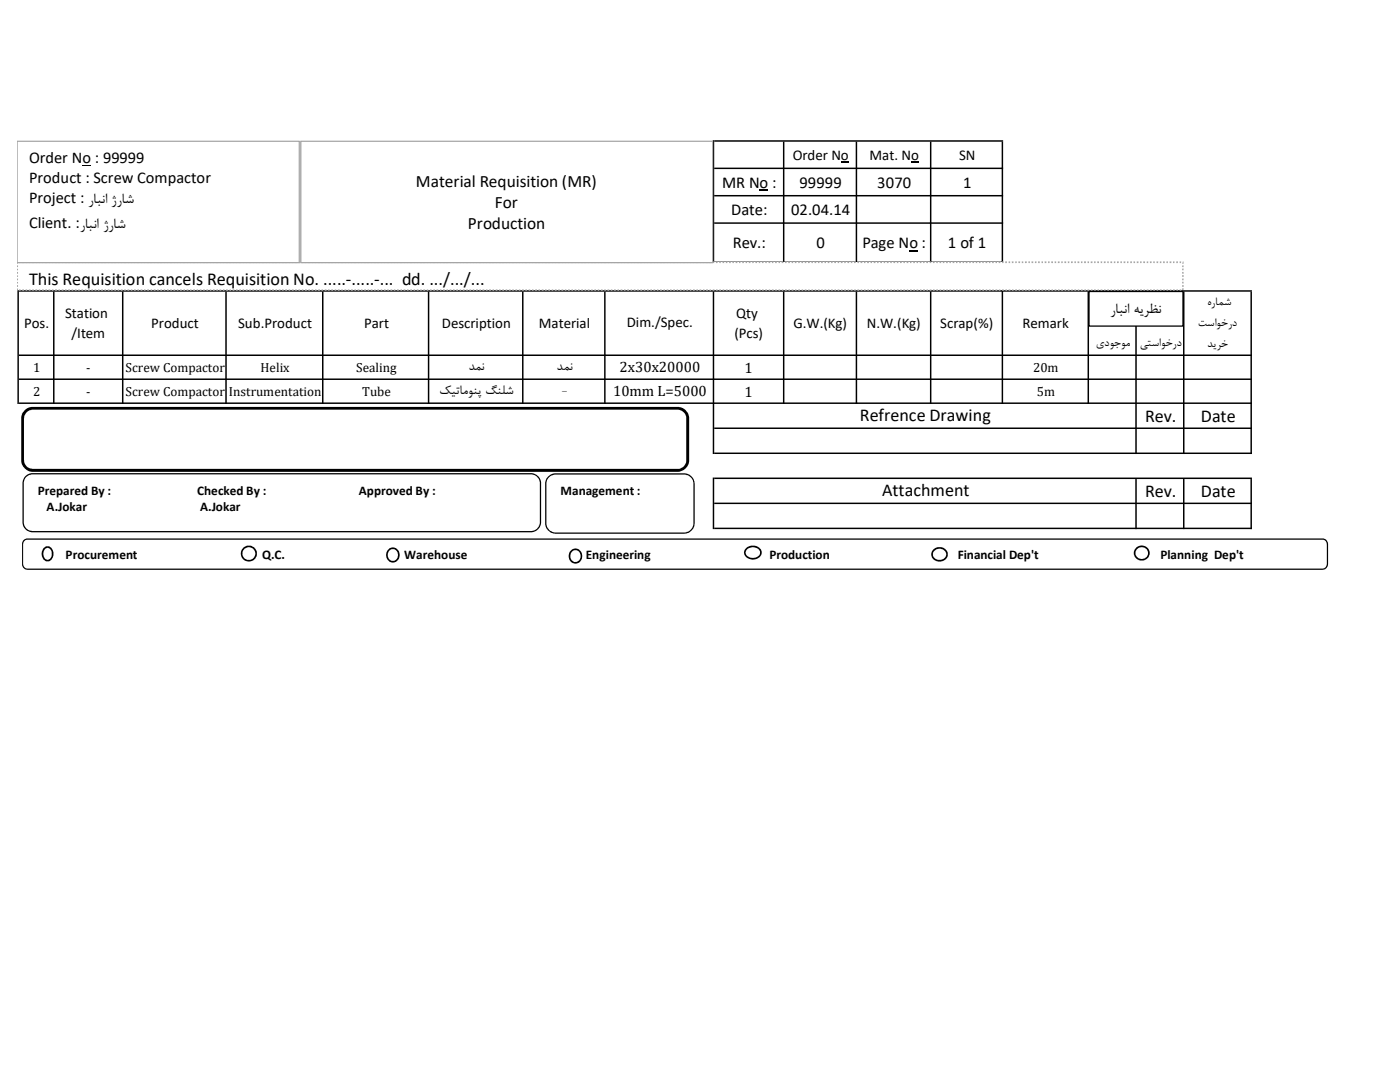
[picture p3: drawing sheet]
<svg xmlns="http://www.w3.org/2000/svg" width="279mm" height="216mm" viewBox="0 0 279 216" stroke-linecap="round" stroke-linejoin="round" font-family="sans-serif">
<path d="M151.6 37.8h1.7v.2h-1.7zM167.8 32.2h1.6v.2h-1.6zM181.8 32.2h1.6v.2h-1.6zM181.4 49.9h1.8v.2h-1.8z" fill="#000"/>
<g fill="#000">
<path d="M142.2 28h.3v24.5h-.3zM156.3 28.3h.2v24.2h-.2zM170.8 28.3h.3v24.2h-.3zM185.6 28.3h.3v24.2h-.3zM142.2 58.2h.3v32.4h-.3zM226.6 58.2h.3v32.4h-.3zM236.1 58.2h.3v32.4h-.3zM249.6 58.2h.3v32.4h-.3zM142.2 95.3h.3v10.3h-.3zM156.3 58.2h.2v22.4h-.2zM170.8 58.2h.3v22.4h-.3zM185.6 58.2h.3v22.4h-.3zM199.9 28.3h.3v52.3h-.3zM3.5 57.9h.3v22.7h-.3zM10.6 58.2h.3v22.4h-.3zM24.3 58.2h.3v22.4h-.3zM45 58.2h.3v22.4h-.3zM64.3 58.2h.3v22.4h-.3zM85.4 58.2h.3v22.4h-.3zM104.2 58.2h.3v22.4h-.3zM120.6 58.2h.3v22.4h-.3zM217 58.2h.3v22.4h-.3zM226.6 95.6h.3v10h-.3zM236.1 95.6h.3v10h-.3zM249.6 95.6h.3v10h-.3z" fill-rule="evenodd"/>
<path d="M142.5 28h57.7v.3h-57.7zM142.5 33.4h57.7v.3h-57.7zM142.5 38.9h57.7v.3h-57.7zM142.5 44.4h57.7v.3h-57.7zM142.5 52.2h57.7v.3h-57.7zM3.8 57.9h246.1v.3h-246.1zM3.8 70.7h246.1v.3h-246.1zM3.8 75.5h246.1v.3h-246.1zM3.8 80.3h246.1v.3h-246.1zM142.5 85.3h107.4v.3h-107.4zM142.5 90.3h107.4v.3h-107.4zM142.5 95.3h107.4v.3h-107.4zM142.5 100.3h107.4v.3h-107.4zM142.5 105.3h107.4v.3h-107.4z" fill-rule="evenodd"/>
</g>
<path d="M3.4 52.3h232.7v5.6h-232.7z" fill="#fff"/>
<path d="M3.4 57.6h.2v.3h-.2zM3.4 56.9h.2v.3h-.2zM3.4 56.3h.2v.3h-.2zM3.4 55.6h.2v.3h-.2zM3.4 54.9h.2v.3h-.2zM3.4 54.3h.2v.3h-.2zM3.4 53.6h.2v.3h-.2zM3.4 53h.2v.3h-.2zM3.4 52.2v.3l.2-.2v.3h-.2zM3.8 52.2h.3v.3h-.3zM4.4 52.2h.3v.3h-.3zM5.1 52.2h.3v.3h-.3zM5.8 52.2h.3v.3h-.3zM6.4 52.2h.3v.3h-.3zM7.1 52.2h.3v.3h-.3zM7.7 52.2h.3v.3h-.3zM8.4 52.2h.3v.3h-.3zM9 52.2h.4v.3h-.4zM9.7 52.2h.3v.3h-.3zM10.3 52.2h.4v.3h-.4zM11 52.2h.3v.3h-.3zM11.6 52.2h.4v.3h-.4zM12.3 52.2h.3v.3h-.3zM13 52.2h.3v.3h-.3zM13.6 52.2h.3v.3h-.3zM14.3 52.2h.3v.3h-.3zM14.9 52.2h.3v.3h-.3zM15.6 52.2h.3v.3h-.3zM16.3 52.2h.3v.3h-.3zM16.9 52.2h.3v.3h-.3zM17.6 52.2h.3v.3h-.3zM18.2 52.2h.3v.3h-.3zM18.9 52.2h.3v.3h-.3zM19.5 52.2h.4v.3h-.4zM20.2 52.2h.3v.3h-.3zM20.8 52.2h.4v.3h-.4zM21.5 52.2h.3v.3h-.3zM22.1 52.2h.4v.3h-.4zM22.8 52.2h.3v.3h-.3zM23.5 52.2h.3v.3h-.3zM24.1 52.2h.3v.3h-.3zM24.8 52.2h.3v.3h-.3zM25.4 52.2h.3v.3h-.3zM26.1 52.2h.3v.3h-.3zM26.8 52.2h.3v.3h-.3zM27.4 52.2h.3v.3h-.3zM28.1 52.2h.3v.3h-.3zM28.7 52.2h.3v.3h-.3zM29.4 52.2h.3v.3h-.3zM30 52.2h.4v.3h-.4zM30.7 52.2h.3v.3h-.3zM31.3 52.2h.4v.3h-.4zM32 52.2h.3v.3h-.3zM32.6 52.2h.4v.3h-.4zM33.3 52.2h.3v.3h-.3zM34 52.2h.3v.3h-.3zM34.6 52.2h.3v.3h-.3zM35.3 52.2h.3v.3h-.3zM35.9 52.2h.3v.3h-.3zM36.6 52.2h.3v.3h-.3zM37.3 52.2h.2v.3h-.2zM37.9 52.2h.3v.3h-.3zM38.6 52.2h.3v.3h-.3zM39.2 52.2h.3v.3h-.3zM39.9 52.2h.3v.3h-.3zM40.5 52.2h.4v.3h-.4zM41.2 52.2h.3v.3h-.3zM41.8 52.2h.4v.3h-.4zM42.5 52.2h.3v.3h-.3zM43.1 52.2h.4v.3h-.4zM43.8 52.2h.3v.3h-.3zM44.4 52.2h.4v.3h-.4zM45.1 52.2h.3v.3h-.3zM45.8 52.2h.3v.3h-.3zM46.4 52.2h.3v.3h-.3zM47.1 52.2h.3v.3h-.3zM47.8 52.2h.2v.3h-.2zM48.4 52.2h.3v.3h-.3zM49.1 52.2h.3v.3h-.3zM49.7 52.2h.3v.3h-.3zM50.4 52.2h.3v.3h-.3zM51 52.2h.4v.3h-.4zM51.7 52.2h.3v.3h-.3zM52.3 52.2h.4v.3h-.4zM53 52.2h.3v.3h-.3zM53.6 52.2h.4v.3h-.4zM54.3 52.2h.3v.3h-.3zM54.9 52.2h.4v.3h-.4zM55.6 52.2h.3v.3h-.3zM56.3 52.2h.3v.3h-.3zM56.9 52.2h.3v.3h-.3zM57.6 52.2h.3v.3h-.3zM58.3 52.2h.2v.3h-.2zM58.9 52.2h.3v.3h-.3zM59.6 52.2h.3v.3h-.3zM60.2 52.2h.3v.3h-.3zM60.9 52.2h.3v.3h-.3zM61.5 52.2h.3v.3h-.3zM62.2 52.2h.3v.3h-.3zM62.8 52.2h.4v.3h-.4zM63.5 52.2h.3v.3h-.3zM64.1 52.2h.4v.3h-.4zM64.8 52.2h.3v.3h-.3zM65.4 52.2h.4v.3h-.4zM66.1 52.2h.3v.3h-.3zM66.8 52.2h.3v.3h-.3zM67.4 52.2h.3v.3h-.3zM68.1 52.2h.3v.3h-.3zM68.7 52.2h.3v.3h-.3zM69.4 52.2h.3v.3h-.3zM70.1 52.2h.3v.3h-.3zM70.7 52.2h.3v.3h-.3zM71.4 52.2h.3v.3h-.3zM72 52.2h.3v.3h-.3zM72.7 52.2h.3v.3h-.3zM73.3 52.2h.4v.3h-.4zM74 52.2h.3v.3h-.3zM74.6 52.2h.4v.3h-.4zM75.3 52.2h.3v.3h-.3zM75.9 52.2h.4v.3h-.4zM76.6 52.2h.3v.3h-.3zM77.3 52.2h.3v.3h-.3zM77.9 52.2h.3v.3h-.3zM78.6 52.2h.3v.3h-.3zM79.2 52.2h.3v.3h-.3zM79.9 52.2h.3v.3h-.3zM80.6 52.2h.3v.3h-.3zM81.2 52.2h.3v.3h-.3zM81.9 52.2h.3v.3h-.3zM82.5 52.2h.3v.3h-.3zM83.2 52.2h.3v.3h-.3zM83.8 52.2h.4v.3h-.4zM84.5 52.2h.3v.3h-.3zM85.1 52.2h.4v.3h-.4zM85.8 52.2h.3v.3h-.3zM86.4 52.2h.4v.3h-.4zM87.1 52.2h.3v.3h-.3zM87.8 52.2h.3v.3h-.3zM88.4 52.2h.3v.3h-.3zM89.1 52.2h.3v.3h-.3zM89.7 52.2h.3v.3h-.3zM90.4 52.2h.3v.3h-.3zM91.1 52.2h.3v.3h-.3zM91.7 52.2h.3v.3h-.3zM92.4 52.2h.3v.3h-.3zM93 52.2h.3v.3h-.3zM93.7 52.2h.3v.3h-.3zM94.3 52.2h.4v.3h-.4zM95 52.2h.3v.3h-.3zM95.6 52.2h.4v.3h-.4zM96.3 52.2h.3v.3h-.3zM96.9 52.2h.4v.3h-.4zM97.6 52.2h.3v.3h-.3zM98.3 52.2h.3v.3h-.3zM98.9 52.2h.3v.3h-.3zM99.6 52.2h.3v.3h-.3zM100.2 52.2h.3v.3h-.3zM100.9 52.2h.3v.3h-.3zM101.6 52.2h.3v.3h-.3zM102.2 52.2h.3v.3h-.3zM102.9 52.2h.3v.3h-.3zM103.5 52.2h.3v.3h-.3zM104.2 52.2h.3v.3h-.3zM104.8 52.2h.4v.3h-.4zM105.5 52.2h.3v.3h-.3zM106.1 52.2h.4v.3h-.4zM106.8 52.2h.3v.3h-.3zM107.4 52.2h.4v.3h-.4zM108.1 52.2h.3v.3h-.3zM108.8 52.2h.3v.3h-.3zM109.4 52.2h.3v.3h-.3zM110.1 52.2h.3v.3h-.3zM110.7 52.2h.3v.3h-.3zM111.4 52.2h.3v.3h-.3zM112.1 52.2h.3v.3h-.3zM112.7 52.2h.3v.3h-.3zM113.4 52.2h.3v.3h-.3zM114 52.2h.3v.3h-.3zM114.7 52.2h.3v.3h-.3zM115.3 52.2h.4v.3h-.4zM116 52.2h.3v.3h-.3zM116.6 52.2h.4v.3h-.4zM117.3 52.2h.3v.3h-.3zM117.9 52.2h.4v.3h-.4zM118.6 52.2h.3v.3h-.3zM119.3 52.2h.3v.3h-.3zM119.9 52.2h.3v.3h-.3zM120.6 52.2h.3v.3h-.3zM121.2 52.2h.3v.3h-.3zM121.9 52.2h.3v.3h-.3zM122.6 52.2h.3v.3h-.3zM123.2 52.2h.3v.3h-.3zM123.9 52.2h.3v.3h-.3zM124.5 52.2h.3v.3h-.3zM125.2 52.2h.3v.3h-.3zM125.8 52.2h.4v.3h-.4zM126.5 52.2h.3v.3h-.3zM127.1 52.2h.4v.3h-.4zM127.8 52.2h.3v.3h-.3zM128.4 52.2h.4v.3h-.4zM129.1 52.2h.3v.3h-.3zM129.8 52.2h.3v.3h-.3zM130.4 52.2h.3v.3h-.3zM131.1 52.2h.3v.3h-.3zM131.7 52.2h.3v.3h-.3zM132.4 52.2h.3v.3h-.3zM133.1 52.2h.2v.3h-.2zM133.7 52.2h.3v.3h-.3zM134.4 52.2h.3v.3h-.3zM135 52.2h.3v.3h-.3zM135.7 52.2h.3v.3h-.3zM136.3 52.2h.4v.3h-.4zM137 52.2h.3v.3h-.3zM137.6 52.2h.4v.3h-.4zM138.3 52.2h.3v.3h-.3zM138.9 52.2h.4v.3h-.4zM139.6 52.2h.3v.3h-.3zM140.3 52.2h.3v.3h-.3zM140.9 52.2h.3v.3h-.3zM141.6 52.2h.3v.3h-.3zM142.2 52.2h.3v.3h-.3zM142.9 52.2h.3v.3h-.3zM143.6 52.2h.2v.3h-.2zM144.2 52.2h.3v.3h-.3zM144.9 52.2h.3v.3h-.3zM145.5 52.2h.3v.3h-.3zM146.2 52.2h.3v.3h-.3zM146.8 52.2h.4v.3h-.4zM147.5 52.2h.3v.3h-.3zM148.1 52.2h.4v.3h-.4zM148.8 52.2h.3v.3h-.3zM149.4 52.2h.4v.3h-.4zM150.1 52.2h.3v.3h-.3zM150.7 52.2h.4v.3h-.4zM151.4 52.2h.3v.3h-.3zM152.1 52.2h.3v.3h-.3zM152.7 52.2h.3v.3h-.3zM153.4 52.2h.3v.3h-.3zM154.1 52.2h.2v.3h-.2zM154.7 52.2h.3v.3h-.3zM155.4 52.2h.3v.3h-.3zM156 52.2h.3v.3h-.3zM156.7 52.2h.3v.3h-.3zM157.3 52.2h.3v.3h-.3zM158 52.2h.3v.3h-.3zM158.6 52.2h.4v.3h-.4zM159.3 52.2h.3v.3h-.3zM159.9 52.2h.4v.3h-.4zM160.6 52.2h.3v.3h-.3zM161.2 52.2h.4v.3h-.4zM161.9 52.2h.3v.3h-.3zM162.6 52.2h.3v.3h-.3zM163.2 52.2h.3v.3h-.3zM163.9 52.2h.3v.3h-.3zM164.5 52.2h.3v.3h-.3zM165.2 52.2h.3v.3h-.3zM165.9 52.2h.3v.3h-.3zM166.5 52.2h.3v.3h-.3zM167.2 52.2h.3v.3h-.3zM167.8 52.2h.3v.3h-.3zM168.5 52.2h.3v.3h-.3zM169.1 52.2h.4v.3h-.4zM169.8 52.2h.3v.3h-.3zM170.4 52.2h.4v.3h-.4zM171.1 52.2h.3v.3h-.3zM171.7 52.2h.4v.3h-.4zM172.4 52.2h.3v.3h-.3zM173.1 52.2h.3v.3h-.3zM173.7 52.2h.3v.3h-.3zM174.4 52.2h.3v.3h-.3zM175 52.2h.3v.3h-.3zM175.7 52.2h.3v.3h-.3zM176.4 52.2h.3v.3h-.3zM177 52.2h.3v.3h-.3zM177.7 52.2h.3v.3h-.3zM178.3 52.2h.3v.3h-.3zM179 52.2h.3v.3h-.3zM179.6 52.2h.4v.3h-.4zM180.3 52.2h.3v.3h-.3zM180.9 52.2h.4v.3h-.4zM181.6 52.2h.3v.3h-.3zM182.2 52.2h.4v.3h-.4zM182.9 52.2h.3v.3h-.3zM183.6 52.2h.3v.3h-.3zM184.2 52.2h.3v.3h-.3zM184.9 52.2h.3v.3h-.3zM185.5 52.2h.3v.3h-.3zM186.2 52.2h.3v.3h-.3zM186.9 52.2h.3v.3h-.3zM187.5 52.2h.3v.3h-.3zM188.2 52.2h.3v.3h-.3zM188.8 52.2h.3v.3h-.3zM189.5 52.2h.3v.3h-.3zM190.1 52.2h.4v.3h-.4zM190.8 52.2h.3v.3h-.3zM191.4 52.2h.4v.3h-.4zM192.1 52.2h.3v.3h-.3zM192.7 52.2h.4v.3h-.4zM193.4 52.2h.3v.3h-.3zM194.1 52.2h.3v.3h-.3zM194.7 52.2h.3v.3h-.3zM195.4 52.2h.3v.3h-.3zM196 52.2h.3v.3h-.3zM196.7 52.2h.3v.3h-.3zM197.4 52.2h.3v.3h-.3zM198 52.2h.3v.3h-.3zM198.7 52.2h.3v.3h-.3zM199.3 52.2h.3v.3h-.3zM200 52.2h.3v.3h-.3zM200.6 52.2h.4v.3h-.4zM201.3 52.2h.3v.3h-.3zM201.9 52.2h.4v.3h-.4zM202.6 52.2h.3v.3h-.3zM203.2 52.2h.4v.3h-.4zM203.9 52.2h.3v.3h-.3zM204.6 52.2h.3v.3h-.3zM205.2 52.2h.3v.3h-.3zM205.9 52.2h.3v.3h-.3zM206.5 52.2h.3v.3h-.3zM207.2 52.2h.3v.3h-.3zM207.9 52.2h.3v.3h-.3zM208.5 52.2h.3v.3h-.3zM209.2 52.2h.3v.3h-.3zM209.8 52.2h.3v.3h-.3zM210.5 52.2h.3v.3h-.3zM211.1 52.2h.4v.3h-.4zM211.8 52.2h.3v.3h-.3zM212.4 52.2h.4v.3h-.4zM213.1 52.2h.3v.3h-.3zM213.7 52.2h.4v.3h-.4zM214.4 52.2h.3v.3h-.3zM215.1 52.2h.3v.3h-.3zM215.7 52.2h.3v.3h-.3zM216.4 52.2h.3v.3h-.3zM217 52.2h.3v.3h-.3zM217.7 52.2h.3v.3h-.3zM218.4 52.2h.3v.3h-.3zM219 52.2h.3v.3h-.3zM219.7 52.2h.3v.3h-.3zM220.3 52.2h.3v.3h-.3zM221 52.2h.3v.3h-.3zM221.6 52.2h.4v.3h-.4zM222.3 52.2h.3v.3h-.3zM222.9 52.2h.4v.3h-.4zM223.6 52.2h.3v.3h-.3zM224.2 52.2h.4v.3h-.4zM224.9 52.2h.3v.3h-.3zM225.6 52.2h.3v.3h-.3zM226.2 52.2h.3v.3h-.3zM226.9 52.2h.3v.3h-.3zM227.5 52.2h.3v.3h-.3zM228.2 52.2h.3v.3h-.3zM228.9 52.2h.3v.3h-.3zM229.5 52.2h.3v.3h-.3zM230.2 52.2h.3v.3h-.3zM230.8 52.2h.3v.3h-.3zM231.5 52.2h.3v.3h-.3zM232.1 52.2h.4v.3h-.4zM232.8 52.2h.3v.3h-.3zM233.4 52.2h.4v.3h-.4zM234.1 52.2h.3v.3h-.3zM234.7 52.2h.4v.3h-.4zM235.4 52.2h.3v.3h-.3zM236.1 52.2h.1v.4h-.3zM235.9 53h.3v.3h-.3zM235.9 53.6h.3v.3h-.3zM235.9 54.3h.3v.3h-.3zM235.9 54.9h.3v.3h-.3zM235.9 55.6h.3v.3h-.3zM235.9 56.2h.3v.4h-.3zM235.9 56.9h.3v.3h-.3zM235.9 57.5h.3v.4h-.3zM235.4 57.7h.4v.3h-.4zM234.8 57.7h.3v.3h-.3zM234.1 57.7h.3v.3h-.3zM233.5 57.7h.3v.3h-.3zM232.8 57.7h.3v.3h-.3zM232.2 57.7h.3v.3h-.3zM231.5 57.7h.3v.3h-.3zM230.8 57.7h.3v.3h-.3zM230.2 57.7h.3v.3h-.3zM229.5 57.7h.3v.3h-.3zM228.9 57.7h.3v.3h-.3zM228.2 57.7h.3v.3h-.3zM227.5 57.7h.4v.3h-.4zM226.9 57.7h.3v.3h-.3zM226.2 57.7h.4v.3h-.4zM225.6 57.7h.3v.3h-.3zM224.9 57.7h.4v.3h-.4zM224.3 57.7h.3v.3h-.3zM223.6 57.7h.3v.3h-.3zM223 57.7h.3v.3h-.3zM222.3 57.7h.3v.3h-.3zM221.7 57.7h.3v.3h-.3zM221 57.7h.3v.3h-.3zM220.3 57.7h.3v.3h-.3zM219.7 57.7h.3v.3h-.3zM219 57.7h.3v.3h-.3zM218.4 57.7h.3v.3h-.3zM217.7 57.7h.3v.3h-.3zM217 57.7h.4v.3h-.4zM216.4 57.7h.3v.3h-.3zM215.7 57.7h.4v.3h-.4zM215.1 57.7h.3v.3h-.3zM214.4 57.7h.4v.3h-.4zM213.8 57.7h.3v.3h-.3zM213.1 57.7h.3v.3h-.3zM212.5 57.7h.3v.3h-.3zM211.8 57.7h.3v.3h-.3zM211.2 57.7h.3v.3h-.3zM210.5 57.7h.3v.3h-.3zM209.8 57.7h.3v.3h-.3zM209.2 57.7h.3v.3h-.3zM208.5 57.7h.3v.3h-.3zM207.9 57.7h.3v.3h-.3zM207.2 57.7h.3v.3h-.3zM206.5 57.7h.4v.3h-.4zM205.9 57.7h.3v.3h-.3zM205.2 57.7h.4v.3h-.4zM204.6 57.7h.3v.3h-.3zM203.9 57.7h.4v.3h-.4zM203.3 57.7h.3v.3h-.3zM202.6 57.7h.3v.3h-.3zM202 57.7h.3v.3h-.3zM201.3 57.7h.3v.3h-.3zM200.7 57.7h.3v.3h-.3zM200 57.7h.3v.3h-.3zM199.3 57.7h.3v.3h-.3zM198.7 57.7h.3v.3h-.3zM198 57.7h.3v.3h-.3zM197.4 57.7h.3v.3h-.3zM196.7 57.7h.3v.3h-.3zM196 57.7h.4v.3h-.4zM195.4 57.7h.3v.3h-.3zM194.7 57.7h.4v.3h-.4zM194.1 57.7h.3v.3h-.3zM193.4 57.7h.4v.3h-.4zM192.8 57.7h.3v.3h-.3zM192.1 57.7h.3v.3h-.3zM191.5 57.7h.3v.3h-.3zM190.8 57.7h.3v.3h-.3zM190.2 57.7h.3v.3h-.3zM189.5 57.7h.3v.3h-.3zM188.8 57.7h.3v.3h-.3zM188.2 57.7h.3v.3h-.3zM187.5 57.7h.3v.3h-.3zM186.9 57.7h.3v.3h-.3zM186.2 57.7h.3v.3h-.3zM185.5 57.7h.4v.3h-.4zM184.9 57.7h.3v.3h-.3zM184.2 57.7h.4v.3h-.4zM183.6 57.7h.3v.3h-.3zM182.9 57.7h.4v.3h-.4zM182.3 57.7h.3v.3h-.3zM181.6 57.7h.3v.3h-.3zM181 57.7h.3v.3h-.3zM180.3 57.7h.3v.3h-.3zM179.7 57.7h.3v.3h-.3zM179 57.7h.3v.3h-.3zM178.4 57.7h.2v.3h-.2zM177.7 57.7h.3v.3h-.3zM177 57.7h.3v.3h-.3zM176.4 57.7h.3v.3h-.3zM175.7 57.7h.3v.3h-.3zM175 57.7h.4v.3h-.4zM174.4 57.7h.3v.3h-.3zM173.7 57.7h.4v.3h-.4zM173.1 57.7h.3v.3h-.3zM172.4 57.7h.4v.3h-.4zM171.8 57.7h.3v.3h-.3zM171.1 57.7h.3v.3h-.3zM170.5 57.7h.3v.3h-.3zM169.8 57.7h.3v.3h-.3zM169.2 57.7h.3v.3h-.3zM168.5 57.7h.3v.3h-.3zM167.9 57.7h.2v.3h-.2zM167.2 57.7h.3v.3h-.3zM166.5 57.7h.3v.3h-.3zM165.9 57.7h.3v.3h-.3zM165.2 57.7h.3v.3h-.3zM164.5 57.7h.4v.3h-.4zM163.9 57.7h.3v.3h-.3zM163.2 57.7h.4v.3h-.4zM162.6 57.7h.3v.3h-.3zM161.9 57.7h.4v.3h-.4zM161.3 57.7h.3v.3h-.3zM160.6 57.7h.4v.3h-.4zM160 57.7h.3v.3h-.3zM159.3 57.7h.3v.3h-.3zM158.7 57.7h.3v.3h-.3zM158 57.7h.3v.3h-.3zM157.4 57.7h.2v.3h-.2zM156.7 57.7h.3v.3h-.3zM156 57.7h.3v.3h-.3zM155.4 57.7h.3v.3h-.3zM154.7 57.7h.3v.3h-.3zM154.1 57.7h.3v.3h-.3zM153.4 57.7h.3v.3h-.3zM152.7 57.7h.4v.3h-.4zM152.1 57.7h.3v.3h-.3zM151.4 57.7h.4v.3h-.4zM150.8 57.7h.3v.3h-.3zM150.1 57.7h.4v.3h-.4zM149.5 57.7h.3v.3h-.3zM148.8 57.7h.3v.3h-.3zM148.2 57.7h.3v.3h-.3zM147.5 57.7h.3v.3h-.3zM146.9 57.7h.3v.3h-.3zM146.2 57.7h.3v.3h-.3zM145.5 57.7h.3v.3h-.3zM144.9 57.7h.3v.3h-.3zM144.2 57.7h.3v.3h-.3zM143.6 57.7h.3v.3h-.3zM142.9 57.7h.3v.3h-.3zM142.2 57.7h.4v.3h-.4zM141.6 57.7h.3v.3h-.3zM140.9 57.7h.4v.3h-.4zM140.3 57.7h.3v.3h-.3zM139.6 57.7h.4v.3h-.4zM139 57.7h.3v.3h-.3zM138.3 57.7h.3v.3h-.3zM137.7 57.7h.3v.3h-.3zM137 57.7h.3v.3h-.3zM136.4 57.7h.3v.3h-.3zM135.7 57.7h.3v.3h-.3zM135 57.7h.3v.3h-.3zM134.4 57.7h.3v.3h-.3zM133.7 57.7h.3v.3h-.3zM133.1 57.7h.3v.3h-.3zM132.4 57.7h.3v.3h-.3zM131.7 57.7h.4v.3h-.4zM131.1 57.7h.3v.3h-.3zM130.4 57.7h.4v.3h-.4zM129.8 57.7h.3v.3h-.3zM129.1 57.7h.4v.3h-.4zM128.5 57.7h.3v.3h-.3zM127.8 57.7h.3v.3h-.3zM127.2 57.7h.3v.3h-.3zM126.5 57.7h.3v.3h-.3zM125.9 57.7h.3v.3h-.3zM125.2 57.7h.3v.3h-.3zM124.5 57.7h.3v.3h-.3zM123.9 57.7h.3v.3h-.3zM123.2 57.7h.3v.3h-.3zM122.6 57.7h.3v.3h-.3zM121.9 57.7h.3v.3h-.3zM121.2 57.7h.4v.3h-.4zM120.6 57.7h.3v.3h-.3zM119.9 57.7h.4v.3h-.4zM119.3 57.7h.3v.3h-.3zM118.6 57.7h.4v.3h-.4zM118 57.7h.3v.3h-.3zM117.3 57.7h.3v.3h-.3zM116.7 57.7h.3v.3h-.3zM116 57.7h.3v.3h-.3zM115.4 57.7h.3v.3h-.3zM114.7 57.7h.3v.3h-.3zM114 57.7h.3v.3h-.3zM113.4 57.7h.3v.3h-.3zM112.7 57.7h.3v.3h-.3zM112.1 57.7h.3v.3h-.3zM111.4 57.7h.3v.3h-.3zM110.7 57.7h.4v.3h-.4zM110.1 57.7h.3v.3h-.3zM109.4 57.7h.4v.3h-.4zM108.8 57.7h.3v.3h-.3zM108.1 57.7h.4v.3h-.4zM107.5 57.7h.3v.3h-.3zM106.8 57.7h.3v.3h-.3zM106.2 57.7h.3v.3h-.3zM105.5 57.7h.3v.3h-.3zM104.9 57.7h.3v.3h-.3zM104.2 57.7h.3v.3h-.3zM103.5 57.7h.3v.3h-.3zM102.9 57.7h.3v.3h-.3zM102.2 57.7h.3v.3h-.3zM101.6 57.7h.3v.3h-.3zM100.9 57.7h.3v.3h-.3zM100.2 57.7h.4v.3h-.4zM99.6 57.7h.3v.3h-.3zM98.9 57.7h.4v.3h-.4zM98.3 57.7h.3v.3h-.3zM97.6 57.7h.4v.3h-.4zM97 57.7h.3v.3h-.3zM96.3 57.7h.3v.3h-.3zM95.7 57.7h.3v.3h-.3zM95 57.7h.3v.3h-.3zM94.4 57.7h.3v.3h-.3zM93.7 57.7h.3v.3h-.3zM93 57.7h.3v.3h-.3zM92.4 57.7h.3v.3h-.3zM91.7 57.7h.3v.3h-.3zM91.1 57.7h.3v.3h-.3zM90.4 57.7h.3v.3h-.3zM89.7 57.7h.4v.3h-.4zM89.1 57.7h.3v.3h-.3zM88.4 57.7h.4v.3h-.4zM87.8 57.7h.3v.3h-.3zM87.1 57.7h.4v.3h-.4zM86.5 57.7h.3v.3h-.3zM85.8 57.7h.3v.3h-.3zM85.2 57.7h.3v.3h-.3zM84.5 57.7h.3v.3h-.3zM83.9 57.7h.3v.3h-.3zM83.2 57.7h.3v.3h-.3zM82.5 57.7h.3v.3h-.3zM81.9 57.7h.3v.3h-.3zM81.2 57.7h.3v.3h-.3zM80.6 57.7h.3v.3h-.3zM79.9 57.7h.3v.3h-.3zM79.2 57.7h.4v.3h-.4zM78.6 57.7h.3v.3h-.3zM77.9 57.7h.4v.3h-.4zM77.3 57.7h.3v.3h-.3zM76.6 57.7h.4v.3h-.4zM76 57.7h.3v.3h-.3zM75.3 57.7h.3v.3h-.3zM74.7 57.7h.3v.3h-.3zM74 57.7h.3v.3h-.3zM73.4 57.7h.3v.3h-.3zM72.7 57.7h.3v.3h-.3zM72.1 57.7h.2v.3h-.2zM71.4 57.7h.3v.3h-.3zM70.7 57.7h.3v.3h-.3zM70.1 57.7h.3v.3h-.3zM69.4 57.7h.3v.3h-.3zM68.7 57.7h.4v.3h-.4zM68.1 57.7h.3v.3h-.3zM67.4 57.7h.4v.3h-.4zM66.8 57.7h.3v.3h-.3zM66.1 57.7h.4v.3h-.4zM65.5 57.7h.3v.3h-.3zM64.8 57.7h.4v.3h-.4zM64.2 57.7h.3v.3h-.3zM63.5 57.7h.3v.3h-.3zM62.9 57.7h.3v.3h-.3zM62.2 57.7h.3v.3h-.3zM61.6 57.7h.2v.3h-.2zM60.9 57.7h.3v.3h-.3zM60.2 57.7h.3v.3h-.3zM59.6 57.7h.3v.3h-.3zM58.9 57.7h.3v.3h-.3zM58.3 57.7h.3v.3h-.3zM57.6 57.7h.3v.3h-.3zM56.9 57.7h.4v.3h-.4zM56.3 57.7h.3v.3h-.3zM55.6 57.7h.4v.3h-.4zM55 57.7h.3v.3h-.3zM54.3 57.7h.4v.3h-.4zM53.7 57.7h.3v.3h-.3zM53 57.7h.3v.3h-.3zM52.4 57.7h.3v.3h-.3zM51.7 57.7h.3v.3h-.3zM51.1 57.7h.3v.3h-.3zM50.4 57.7h.3v.3h-.3zM49.7 57.7h.3v.3h-.3zM49.1 57.7h.3v.3h-.3zM48.4 57.7h.3v.3h-.3zM47.8 57.7h.3v.3h-.3zM47.1 57.7h.3v.3h-.3zM46.4 57.7h.4v.3h-.4zM45.8 57.7h.3v.3h-.3zM45.1 57.7h.4v.3h-.4zM44.5 57.7h.3v.3h-.3zM43.8 57.7h.4v.3h-.4zM43.2 57.7h.3v.3h-.3zM42.5 57.7h.3v.3h-.3zM41.9 57.7h.3v.3h-.3zM41.2 57.7h.3v.3h-.3zM40.6 57.7h.3v.3h-.3zM39.9 57.7h.3v.3h-.3zM39.2 57.7h.3v.3h-.3zM38.6 57.7h.3v.3h-.3zM37.9 57.7h.3v.3h-.3zM37.3 57.7h.3v.3h-.3zM36.6 57.7h.3v.3h-.3zM35.9 57.7h.4v.3h-.4zM35.3 57.7h.3v.3h-.3zM34.6 57.7h.4v.3h-.4zM34 57.7h.3v.3h-.3zM33.3 57.7h.4v.3h-.4zM32.7 57.7h.3v.3h-.3zM32 57.7h.3v.3h-.3zM31.4 57.7h.3v.3h-.3zM30.7 57.7h.3v.3h-.3zM30.1 57.7h.3v.3h-.3zM29.4 57.7h.3v.3h-.3zM28.7 57.7h.3v.3h-.3zM28.1 57.7h.3v.3h-.3zM27.4 57.7h.3v.3h-.3zM26.8 57.7h.3v.3h-.3zM26.1 57.7h.3v.3h-.3zM25.4 57.7h.4v.3h-.4zM24.8 57.7h.3v.3h-.3zM24.1 57.7h.4v.3h-.4zM23.5 57.7h.3v.3h-.3zM22.8 57.7h.4v.3h-.4zM22.2 57.7h.3v.3h-.3zM21.5 57.7h.3v.3h-.3zM20.9 57.7h.3v.3h-.3zM20.2 57.7h.3v.3h-.3zM19.6 57.7h.3v.3h-.3zM18.9 57.7h.3v.3h-.3zM18.2 57.7h.3v.3h-.3zM17.6 57.7h.3v.3h-.3zM16.9 57.7h.3v.3h-.3zM16.3 57.7h.3v.3h-.3zM15.6 57.7h.3v.3h-.3zM14.9 57.7h.4v.3h-.4zM14.3 57.7h.3v.3h-.3zM13.6 57.7h.4v.3h-.4zM13 57.7h.3v.3h-.3zM12.3 57.7h.4v.3h-.4zM11.7 57.7h.3v.3h-.3zM11 57.7h.3v.3h-.3zM10.4 57.7h.3v.3h-.3zM9.7 57.7h.3v.3h-.3zM9.1 57.7h.3v.3h-.3zM8.4 57.7h.3v.3h-.3zM7.7 57.7h.3v.3h-.3zM7.1 57.7h.3v.3h-.3zM6.4 57.7h.3v.3h-.3zM5.8 57.7h.3v.3h-.3zM5.1 57.7h.3v.3h-.3zM4.4 57.7h.4v.3h-.4zM3.8 57.7h.3v.3h-.3zM3.4 57.7l.1 .3z" fill="#a6a6a6"/>
<path d="M3.4 28.2h56.3v24.2h-56.3z" fill="#fff"/>
<path d="M3.4 28.1h56.4v24.4h-56.4zM3.4 28.3l.2-.1v24.2l-.2-.1h56.3l-.1 .1v-24.2l.1 .1z" fill="#a6a6a6"/>
<path d="M16.5 32.9h1.7v.1h-1.7z" fill="#000"/>
<path d="M60 28.2h82.2v24.2h-82.2z" fill="#fff"/>
<path d="M59.9 28.1h82.3l.1 .1v24.2l-.1 .1h-82.2l-.1-.1zM60 28.3l.2-.1v24.2l-.2-.1h82.2l-.1 .1v-24.2l.1 .1z" fill="#a6a6a6"/>
<path d="M217.3 58.2h18.8v6.9h-18.8z" fill="#fff"/>
<path d="M217.2 58.1h18.9l.1 7-.1 .1h-18.8l-.1-.1zM217.3 58.3l.2-.1v6.9l-.2-.2h18.8l-.1 .2v-6.9l.1 .1z" fill="#000"/>
<path d="M5.2 95.1l.8-.5 .5-.1h99.4a1.93 1.93 0 0 1 2 1.9v7.8a1.93 1.93 0 0 1-2 1.9h-99.4a1.9 1.9 0 0 1-1.9-1.9v-7.8l.1-.5z" fill-rule="evenodd" fill="#fff"/>
<path d="M5.1 95l.6-.4 .6-.2h99.6a2.02 2.02 0 0 1 2.1 2v7.8a2.03 2.03 0 0 1-2 2h-99.5a2.02 2.02 0 0 1-2-2v-7.9l.2-.8zM5.2 95.2l-.5 1.1v7.8a1.72 1.72 0 0 0 .8 1.6l.8 .3h99.8l1.1-.5 .5-1.1v-8.1l-.5-1.1-1.1-.5h-99.8z" fill="#000"/>
<path d="M109.5 95.1l.9-.5h.5h25.6a1.98 1.98 0 0 1 2 1.9v7.9a1.99 1.99 0 0 1-2 2h-25.6a1.98 1.98 0 0 1-2-2v-7.9l.1-.5z" fill-rule="evenodd" fill="#fff"/>
<path d="M109.4 95.1l.5-.4 .8-.3h25.8a2.1 2.1 0 0 1 2.1 2.1v7.9a2.17 2.17 0 0 1-2.1 2.1h-25.6a2.1 2.1 0 0 1-2.1-2.1v-8.1l.2-.6zM109.6 95.2l-.4 .6-.1 .6v8.2l.2 .9 .6 .5 .4 .2 26.4 .1 .8-.3 .6-.6 .2-.5 .1-8.5-.3-.9-.9-.7-.5-.1h-26l-.5 .1z" fill="#000"/>
<path d="M4.8 107.8l.7-.2h258.4a.99 .99 0 0 1 1 .9v4.1a1.03 1.03 0 0 1-1 1h-258.4a.99 .99 0 0 1-1-1v-4.1z" fill-rule="evenodd" fill="#fff"/>
<path d="M4.6 107.9l.7-.5h258.8a1.23 1.23 0 0 1 .9 1.1v4.1a1.19 1.19 0 0 1-1.1 1.1h-258.4a1.08 1.08 0 0 1-1.1-1.1v-4.3zM4.9 107.9l-.3 .6v4.1l.3 .6 .4 .3h258.8l.4-.3 .3-.6v-4l-.3-.7-.4-.2h-258.8z" fill="#000"/>
<path d="M8.9 109.4a.93 .93 0 0 1 1-.2 .93 .93 0 0 1 .5 .9 1.25 1.25 0 0 1-1.2 1.7 1.59 1.59 0 0 1-.3-2.4z" fill-rule="evenodd" fill="#fff"/>
<path d="M8.8 109.3a.97 .97 0 0 1 1.4 0l.1 .1a1.87 1.87 0 0 1 0 2.2 1 1 0 0 1-1.3 .3l-.5-.6a1.78 1.78 0 0 1 .1-1.8zM8.9 109.6l-.3 .9 .1 .5 .4 .5 .6 .2 .2-.2 .4-.5v-1l-.6-.7-.5 .1z" fill="#000"/>
<circle cx="49.7" cy="110.5" r="1.44" fill="#fff"/>
<path d="M48 110.5a1.65 1.65 0 0 1 3.3 0 1.65 1.65 0 0 1-3.3 0zM48.4 110.5a1.28 1.28 0 0 0 2.5 0 1.28 1.28 0 0 0-2.5 0z" fill="#000"/>
<path d="M77.7 109.6a1.31 1.31 0 0 1 1.9 .6 1.31 1.31 0 0 1-.8 1.8 1.34 1.34 0 0 1-1.5-.7 1.34 1.34 0 0 1 .4-1.7z" fill-rule="evenodd" fill="#fff"/>
<path d="M77.6 109.5l.5-.2a1.52 1.52 0 0 1 1.6 1.1 1.52 1.52 0 0 1-.8 1.7l-.5 .2-.5-.2a1.54 1.54 0 0 1-.6-2.2zM77.8 109.8l-.4 .7 .2 .9 .6 .5 .6-.1 .6-.6v-.9l-.4-.6-.4-.1z" fill="#000"/>
<circle cx="227.8" cy="110.4" r="1.37" fill="#fff"/>
<path d="M226.7 109.3a1.55 1.55 0 0 1 2.6 .5 1.55 1.55 0 0 1-1.5 2.1 1.55 1.55 0 0 1-1.4-2.1zM226.6 110.4a1.23 1.23 0 0 0 2.4 0 1.23 1.23 0 0 0-2.4 0z" fill="#000"/>
<path d="M114.1 109.9a1.31 1.31 0 0 1 1.9 .6 1.31 1.31 0 0 1-.8 1.7 1.34 1.34 0 0 1-1.5-.7 1.34 1.34 0 0 1 .4-1.6z" fill-rule="evenodd" fill="#fff"/>
<path d="M114.1 109.7l.7-.3 .6 .2a1.6 1.6 0 0 1 .8 1.7l-.2 .5a1.38 1.38 0 0 1-1.8 .5 1.38 1.38 0 0 1-.7-1.6l.2-.6zM114.3 110l-.4 .5v.9l.5 .7h.7l.6-.5 .2-.9-.3-.6-.4-.2-.6-.1z" fill="#000"/>
<path d="M186.3 109.9a1.57 1.57 0 0 1 1.6-.5 1.57 1.57 0 0 1 1.1 1.2 1.52 1.52 0 0 1-1.5 1.3 1.52 1.52 0 0 1-1.5-1.3z" fill-rule="evenodd" fill="#fff"/>
<path d="M186.1 109.8l.8-.5 .9-.1 .9 .4 .4 .5v.8l-.4 .8-.9 .4-.6-.1a1.41 1.41 0 0 1-1.1-2.2zM186.4 110l-.2 .4v.5l.5 .6 1.1 .2 .5-.2 .5-.5v-.8l-.8-.6h-1z" fill="#000"/>
<path d="M148.9 109.6a1.72 1.72 0 0 1 2.9 .7 1.67 1.67 0 0 1-1.6 1.2 1.67 1.67 0 0 1-1.6-1.2z" fill-rule="evenodd" fill="#fff"/>
<path d="M148.8 109.5a2.16 2.16 0 0 1 2.4-.4l.7 .6a1.21 1.21 0 0 1-.4 1.6l-.6 .2a2.09 2.09 0 0 1-2.1-.4v-.1a1.07 1.07 0 0 1 0-1.5zM149.2 109.5l-.3 .4-.1 .5 .2 .4 .6 .5h1.2l.8-.6 .1-.6-.6-.7-.9-.2z" fill="#000"/>
<path d="M5.1 82.1l.9-.6 .6-.1h128.6a2.08 2.08 0 0 1 2 2.1v8.3a2.08 2.08 0 0 1-2 2.1h-128.6a2.04 2.04 0 0 1-2.1-2.1v-8.3l.1-.5z" fill-rule="evenodd" fill="#fff"/>
<path d="M5 81.8l.6-.4 .7-.2h129.3a2.3 2.3 0 0 1 1.9 2.3v8.3a2.33 2.33 0 0 1-2.3 2.3h-128.6a2.33 2.33 0 0 1-2.4-2.3v-8.5a2.16 2.16 0 0 1 .7-1.4zM5.3 82.3l-.4 .7-.1 .5v8.3l.1 .7 .4 .5 .3 .3 .8 .3h129.2l.9-.6 .4-.8v-9l-.5-.9-.3-.3-.7-.3h-129l-.5 .2z" fill="#000"/>
<g font-size="3.6">
<text x="5.8" y="56.9">This Requisition cancels Requisition No. .....-.....-... dd. .../.../...</text>
<text x="171.6" y="84">Refrence Drawing</text>
<text x="228.5" y="84.2">Rev.</text>
<text x="239.7" y="84.2">Date</text>
<text x="176" y="99">Attachment</text>
<text x="228.5" y="99.1">Rev.</text>
<text x="239.7" y="99.1">Date</text>
</g>
<g font-size="3.5">
<text x="83" y="37.3">Material Requisition (MR)</text>
<text x="98.8" y="41.4">For</text>
<text x="93.4" y="45.7">Production</text>
</g>
<g font-size="3.3">
<text x="5.8" y="32.5">Order No : 99999</text>
<text x="5.8" y="36.5">Product : Screw Compactor</text>
<text x="5.8" y="40.6">Project : رابان ژراش</text>
<text x="144.1" y="37.4">MR No :</text>
<text x="159.6" y="37.4">99999</text>
<text x="175.1" y="37.4">3070</text>
<text x="192.2" y="37.4">1</text>
<text x="5.8" y="45.4">Client. :رابان ژراش</text>
<text x="145.9" y="42.9">Date:</text>
<text x="157.9" y="42.9">02.04.14</text>
<text x="146.2" y="49.5">Rev.:</text>
<text x="162.9" y="49.5">0</text>
<text x="172.1" y="49.5">Page No :</text>
<text x="189.2" y="49.5">1 of 1</text>
<text x="221.6" y="62.4">رابان ه</text>
<text x="227.5" y="62.4">يرظن</text>
</g>
<g font-size="3">
<text x="158.2" y="31.8">Order No</text>
<text x="173.5" y="31.8">Mat. No</text>
<text x="191.4" y="31.8">SN</text>
<text x="4.8" y="65.4">Pos.</text>
<text x="13" y="63.5">Station</text>
<text x="30.2" y="65.4">Product</text>
<text x="47.6" y="65.4">Sub.Product</text>
<text x="72.7" y="65.4">Part</text>
<text x="88.2" y="65.4">Description</text>
<text x="107.5" y="65.4">Material</text>
<text x="125.1" y="65.3">Dim./Spec.</text>
<text x="146.9" y="63.5">Qty</text>
<text x="158.3" y="65.4">G.W.(Kg)</text>
<text x="173" y="65.4">N.W.(Kg)</text>
<text x="187.6" y="65.4">Scrap(%)</text>
<text x="204.1" y="65.4">Remark</text>
<text x="14.3" y="67.4">/Item</text>
<text x="146.6" y="67.4">(Pcs)</text>
<text x="93.5" y="73.9">دمن</text>
<text x="111.1" y="73.9">دمن</text>
<text x="123.7" y="74.2">2x30x20000</text>
<text x="148.6" y="74.3">1</text>
<text x="87.7" y="78.7">كيتامونپ گنلش</text>
<text x="112.1" y="78.7">-</text>
<text x="122.3" y="79">10mm L=5000</text>
<text x="148.6" y="79.1">1</text>
</g>
<g font-size="2.6">
<text x="239.1" y="65.1">تساوخرد</text>
<text x="240.9" y="60.8">هرامش</text>
<text x="218.7" y="69.1">يدوجوم</text>
<text x="227.5" y="69.1">يتساوخرد</text>
<text x="240.9" y="69.3">ديرخ</text>
<text x="6.6" y="74.2">1</text>
<text x="17.2" y="74.3">-</text>
<text x="25.1" y="74.2">Screw Compactor</text>
<text x="52" y="74.2">Helix</text>
<text x="71.1" y="74.2">Sealing</text>
<text x="206.2" y="74.2">20m</text>
<text x="6.6" y="79">2</text>
<text x="17.2" y="79">-</text>
<text x="25.1" y="79">Screw Compactor Instrumentation</text>
<text x="72.3" y="79">Tube</text>
<text x="206.9" y="79">5m</text>
<text x="7.5" y="98.7">Prepared By :</text>
<text x="9.3" y="101.9">A.Jokar</text>
<text x="39.4" y="98.7">Checked By :</text>
<text x="39.9" y="101.9">A.Jokar</text>
<text x="71.6" y="98.7">Approved By :</text>
<text x="111.8" y="98.8">Management :</text>
<text x="13.1" y="111.5">Procurement</text>
<text x="52.3" y="111.5">Q.C.</text>
<text x="80.6" y="111.5">Warehouse</text>
<text x="116.9" y="111.5">Engineering</text>
<text x="153.5" y="111.5">Production</text>
<text x="191.1" y="111.5">Financial Dep't</text>
<text x="231.6" y="111.5">Planning Dep't</text>
</g>
</svg>
